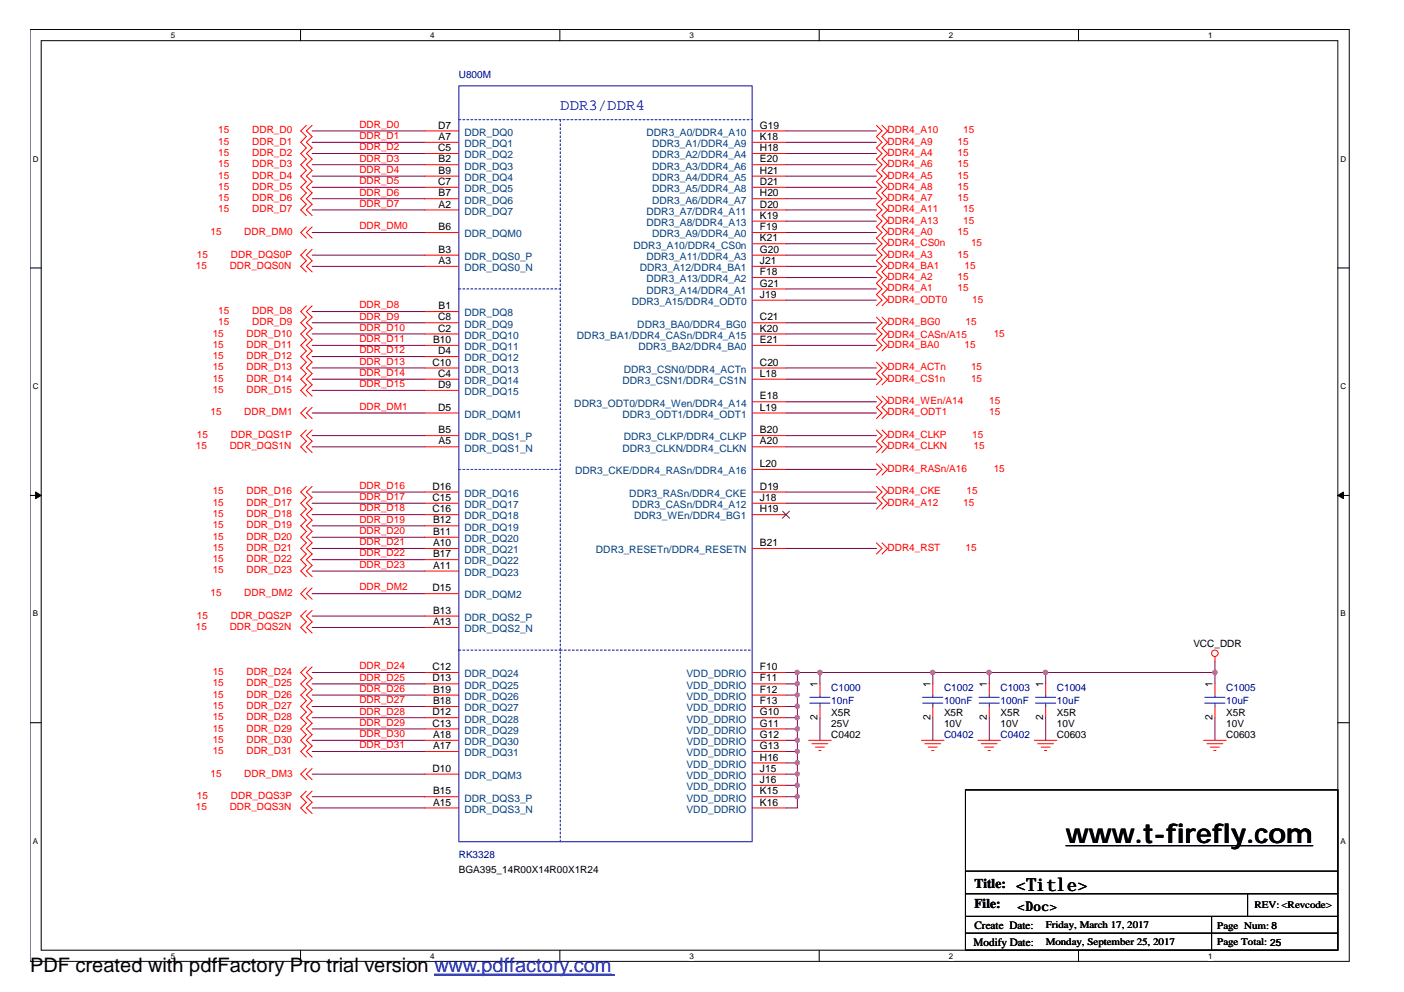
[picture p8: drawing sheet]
<svg xmlns="http://www.w3.org/2000/svg" width="297mm" height="210mm" viewBox="0 0 297 210" stroke-linecap="round" stroke-linejoin="round" font-family="sans-serif">
<path d="M6.3 6.2h279.2v197.2h-279.2zM8.7 8.6h274.3v192.5h-274.3z" fill="none" stroke="#000" stroke-width=".21"/>
<g fill="#fff">
<path d="M36.2 6.5h.9v1.9h-.9z"/>
<path d="M36.2 201.3h.9v1.9h-.9z"/>
</g>
<path d="M63.6 6.2v2.4M63.6 201.1v2.3" fill="none" stroke="#000" stroke-width=".21"/>
<g fill="#fff">
<path d="M91 6.5h.9v1.9h-.9z"/>
<path d="M91 201.3h.9v1.9h-.9z"/>
</g>
<path d="M118.4 6.2v2.4M118.4 201.1v2.3" fill="none" stroke="#000" stroke-width=".21"/>
<g fill="#fff">
<path d="M145.9 6.5h.9v1.9h-.9z"/>
<path d="M145.9 201.3h.9v1.9h-.9z"/>
</g>
<path d="M173.3 6.2v2.4M173.3 201.1v2.3" fill="none" stroke="#000" stroke-width=".21"/>
<g fill="#fff">
<path d="M200.7 6.5h1v1.9h-1z"/>
<path d="M200.7 201.3h1v1.9h-1z"/>
</g>
<path d="M228.2 6.2v2.4M228.2 201.1v2.3" fill="none" stroke="#000" stroke-width=".21"/>
<g fill="#fff">
<path d="M255.6 6.5h.9v1.9h-.9z"/>
<path d="M255.6 201.3h.9v1.9h-.9z"/>
<path d="M6.9 32.7h1.3v1.9h-1.3z"/>
<path d="M283.6 32.7h1.3v1.9h-1.3z"/>
<path d="M6.9 80.7h1.3v1.9h-1.3z"/>
<path d="M283.6 80.7h1.3v1.9h-1.3z"/>
</g>
<path d="M6.3 56.7h2.4M283 56.7h2.4" fill="none" stroke="#000" stroke-width=".21"/>
<g fill="#fff">
<path d="M6.9 128.9h1.2v1.9h-1.2z"/>
<path d="M283.6 128.9h1.2v1.9h-1.2z"/>
</g>
<path d="M6.3 104.8h2.4M283 104.8h2.4" fill="none" stroke="#000" stroke-width=".21"/>
<g fill="#000" stroke="#000" stroke-width=".21">
<path d="M7.5 104.1l1.2 .7-1.2 .7z" fill-rule="evenodd"/>
<path d="M283 104.8l1.2-.7v1.4z" fill-rule="evenodd"/>
</g>
<g fill="#fff">
<path d="M6.9 177h1.2v1.9h-1.2z"/>
<path d="M283.6 177h1.2v1.9h-1.2z"/>
</g>
<path d="M6.3 152.9h2.4M283 152.9h2.4M204.3 167.1h78.7v34h-78.7zM225.5 178.9h52.2M204.3 184.3h78.7M204.3 189.1h78.7M204.3 193.9h78.7M204.3 197.5h78.7M256.3 193.9v7.2M263.9 189.1v4.8" fill="none" stroke="#000" stroke-width=".21"/>
<g fill="none" stroke="#f00" stroke-width=".21">
<path d="M64.8 26.5l-1.2 1.2 1.2 1.2-1.2 1.2 1.2 1.2-1.2 1.2 1.2 1.2-1.2 1.2 1.2 1.2-1.2 1.2 1.2 1.2-1.2 1.1 1.2 1.2-1.2 1.3 1.2 1.1-1.2 1.2 1.2 1.2M66 26.5l-1.2 1.2 1.2 1.2-1.2 1.2 1.2 1.2-1.2 1.2 1.2 1.2-1.2 1.2 1.2 1.2-1.2 1.2 1.2 1.2-1.2 1.1 1.2 1.2-1.2 1.3 1.2 1.1-1.2 1.2 1.2 1.2M89.9 27.7h7.2M89.9 30.1h7.2M89.9 32.5h7.2M89.9 34.9h7.2M89.9 37.3h7.2M89.9 39.6h7.2M159.1 27.7h7.2M159.1 30.1h7.2M159.1 32.5h7.2M159.1 34.9h7.2"/>
<path d="M159.1 37.3h7.2M159.1 39.6h7.2M185.4 26.5l1.2 1.2-1.2 1.2 1.2 1.2-1.2 1.2 1.2 1.2-1.2 1.2 1.2 1.2-1.2 1.2 1.2 1.2-1.2 1.2 1.2 1.1-1.2 1.2 1.2 1.3-1.2 1.1 1.2 1.2-1.2 1.2 1.2 1.2-1.2 1.2 1.2 1.2-1.2 1.2 1.2 1.2-1.2 1.2 1.2 1.2-1.2 1.2 1.2 1.2-1.2 1.1 1.2 1.2-1.2 1.3 1.2 1.1-1.2 1.2 1.2 1.2-1.2 1.2M186.6 26.5l1.2 1.2-1.2 1.2 1.2 1.2-1.2 1.2 1.2 1.2-1.2 1.2 1.2 1.2-1.2 1.2 1.2 1.2-1.2 1.2 1.2 1.1-1.2 1.2 1.2 1.3-1.2 1.1 1.2 1.2-1.2 1.2 1.2 1.2-1.2 1.2 1.2 1.2-1.2 1.2 1.2 1.2-1.2 1.2 1.2 1.2-1.2 1.2 1.2 1.2-1.2 1.1 1.2 1.2-1.2 1.3 1.2 1.1-1.2 1.2 1.2 1.2-1.2 1.2M64.8 48l-1.2 1.2 1.2 1.2M64.8 52.8l-1.2 1.2 1.2 1.2-1.2 1.2 1.2 1.1M66 48l-1.2 1.2 1.2 1.2M66 52.8l-1.2 1.2 1.2 1.2-1.2 1.2 1.2 1.1M89.9 42.1h7.2M89.9 44.4h7.2M89.9 49.2h7.2M89.9 54h7.2"/>
<path d="M89.9 56.4h7.2M159.1 42.1h7.2M159.1 44.4h7.2M159.1 49.2h7.2M159.1 54h7.2M159.1 56.4h7.2M159.1 46.8h7.2M159.1 51.6h7.2M159.1 58.7h7.2M64.8 64.7l-1.2 1.2 1.2 1.2-1.2 1.2 1.2 1.2-1.2 1.2 1.2 1.2-1.2 1.2 1.2 1.2-1.2 1.2 1.2 1.1-1.2 1.3 1.2 1.2-1.2 1.1 1.2 1.2-1.2 1.2 1.2 1.2M66 64.7l-1.2 1.2 1.2 1.2-1.2 1.2 1.2 1.2-1.2 1.2 1.2 1.2-1.2 1.2 1.2 1.2-1.2 1.2 1.2 1.1-1.2 1.3 1.2 1.2-1.2 1.1 1.2 1.2-1.2 1.2 1.2 1.2M89.9 65.9h7.2"/>
<path d="M89.9 68.3h7.2M89.9 70.7h7.2M89.9 73.1h7.2M89.9 75.5h7.2M89.9 77.9h7.2M159.1 68.3h7.2M159.1 70.7h7.2M159.1 73.1h7.2M159.1 77.9h7.2M159.1 61.1h7.2M159.1 63.5h7.2M185.4 67.1l1.2 1.2-1.2 1.2 1.2 1.2-1.2 1.2 1.2 1.2-1.2 1.2"/>
<path d="M185.4 76.6l1.2 1.3-1.2 1.2 1.2 1.1-1.2 1.2M186.6 67.1l1.2 1.2-1.2 1.2 1.2 1.2-1.2 1.2 1.2 1.2-1.2 1.2M186.6 76.6l1.2 1.3-1.2 1.2 1.2 1.1-1.2 1.2M64.8 86.2l-1.2 1.2 1.2 1.2M64.8 91l-1.2 1.2 1.2 1.2-1.2 1.1 1.2 1.3M66 86.2l-1.2 1.2 1.2 1.2M66 91l-1.2 1.2 1.2 1.2-1.2 1.1 1.2 1.3M89.9 80.2h7.2M89.9 82.6h7.2M89.9 87.4h7.2M89.9 92.2h7.2M89.9 94.5h7.2"/>
<path d="M159.1 80.2h7.2M159.1 87.4h7.2M159.1 92.2h7.2M159.1 94.5h7.2M159.1 85h7.2M159.1 99.3h7.2M185.4 83.8l1.2 1.2-1.2 1.2 1.2 1.2-1.2 1.2M185.4 98.1l1.2 1.2-1.2 1.2M185.4 91l1.2 1.2-1.2 1.2 1.2 1.1-1.2 1.3M186.6 83.8l1.2 1.2-1.2 1.2 1.2 1.2-1.2 1.2M186.6 98.1l1.2 1.2-1.2 1.2M186.6 91l1.2 1.2-1.2 1.2 1.2 1.1-1.2 1.3"/>
<path d="M64.8 102.9l-1.2 1.2 1.2 1.2-1.2 1.2 1.2 1.2-1.2 1.2 1.2 1.2-1.2 1.2 1.2 1.2-1.2 1.2 1.2 1.2-1.2 1.1 1.2 1.2-1.2 1.2 1.2 1.2-1.2 1.2 1.2 1.2M66 102.9l-1.2 1.2 1.2 1.2-1.2 1.2 1.2 1.2-1.2 1.2 1.2 1.2-1.2 1.2 1.2 1.2-1.2 1.2 1.2 1.2-1.2 1.1 1.2 1.2-1.2 1.2 1.2 1.2-1.2 1.2 1.2 1.2M89.9 104.1h7.2M89.9 106.5h7.2M89.9 108.9h7.2M89.9 111.3h7.2M89.9 113.7h7.2M89.9 116h7.2M89.9 118.4h7.2M159.1 104.1h7.2M159.1 106.5h7.2M159.1 108.9h7.2"/>
<path d="M159.1 116h7.2M185.4 102.9l1.2 1.2-1.2 1.2 1.2 1.2-1.2 1.2M185.4 114.9l1.2 1.1-1.2 1.2M186.6 102.9l1.2 1.2-1.2 1.2 1.2 1.2-1.2 1.2M186.6 114.9l1.2 1.1-1.2 1.2M64.8 124.4l-1.2 1.2 1.2 1.2M64.8 129.2l-1.2 1.2 1.2 1.2-1.2 1.2 1.2 1.2M66 124.4l-1.2 1.2 1.2 1.2M66 129.2l-1.2 1.2 1.2 1.2-1.2 1.2 1.2 1.2M89.9 120.8h7.2M89.9 125.6h7.2M89.9 130.4h7.2"/>
<path d="M89.9 132.8h7.2M257 139v.9M64.8 141.1l-1.2 1.2 1.2 1.2-1.2 1.2 1.2 1.2-1.2 1.2 1.2 1.2-1.2 1.2 1.2 1.2-1.2 1.2 1.2 1.1-1.2 1.2 1.2 1.3-1.2 1.1 1.2 1.2-1.2 1.2 1.2 1.2M66 141.1l-1.2 1.2 1.2 1.2-1.2 1.2 1.2 1.2-1.2 1.2 1.2 1.2-1.2 1.2 1.2 1.2-1.2 1.2 1.2 1.1-1.2 1.2 1.2 1.3-1.2 1.1 1.2 1.2-1.2 1.2 1.2 1.2M89.9 156.6h7.2M89.9 142.3h7.2M89.9 144.7h7.2M89.9 147.1h7.2M89.9 149.5h7.2M89.9 151.9h7.2M89.9 154.2h7.2M89.9 159h7.2"/>
<path d="M159.1 156.6h7.2M159.1 142.3h7.2M159.1 144.7h7.2M159.1 147.1h7.2M159.1 149.5h7.2M159.1 151.9h7.2M159.1 154.2h7.2M159.1 159h7.2M171.1 156.6h4.8M171.8 157.4h3.3M172.5 158.1h1.9M173.2 158.8h.5"/>
<path d="M173.5 144.7v2.4M173.5 149.5v2.4M194.9 156.6h4.8M195.7 157.4h3.3M196.4 158.1h1.9M197.1 158.8h.5M197.4 144.7v2.4M197.4 149.5v2.4M206.9 156.6h4.8M207.6 157.4h3.3M208.3 158.1h1.9M209 158.8h.5"/>
<path d="M209.3 144.7v2.4M209.3 149.5v2.4M218.8 156.6h4.8M219.5 157.4h3.4M220.3 158.1h1.9M221 158.8h.4M221.2 144.7v2.4M221.2 149.5v2.4M254.6 156.6h4.8M255.4 157.4h3.3M256.1 158.1h1.9M256.8 158.8h.5"/>
<path d="M257 144.7v2.4M257 149.5v2.4M64.8 162.6l-1.2 1.2 1.2 1.2M64.8 167.4l-1.2 1.2 1.2 1.2-1.2 1.2 1.2 1.1M66 162.6l-1.2 1.2 1.2 1.2M66 167.4l-1.2 1.2 1.2 1.2-1.2 1.2 1.2 1.1M89.9 163.8h7.2M89.9 168.6h7.2M89.9 171h7.2M159.1 163.8h7.2M159.1 168.6h7.2M159.1 171h7.2"/>
<path d="M159.1 161.4h7.2M159.1 166.2h7.2"/>
<circle cx="257" cy="138.2" r=".69"/>
</g>
<g fill="none" stroke="#00f" stroke-width=".21">
<path d="M97.1 18.2h62v159.9h-62zM171.3 148.8h4.3M171.3 147.5h4.3M173.5 147.1v.4M173.5 148.8v.7M195.2 148.8h4.3M195.2 147.5h4.3M197.4 147.1v.4M197.4 148.8v.7M207.1 148.8h4.3M207.1 147.5h4.3M209.3 147.1v.4"/>
<path d="M209.3 148.8v.7M219.1 148.8h4.3M219.1 147.5h4.3M221.2 147.1v.4M221.2 148.8v.7M254.9 148.8h4.3M254.9 147.5h4.3M257 147.1v.4M257 148.8v.7M91.9 206.1h37.5"/>
</g>
<path d="M97.1 25.3h62M118.5 25.3v152.8M97.1 61.1h21.4M97.1 99.3h21.4M97.1 137.6h21.4M118.5 137.6h40.6" fill="none" stroke="#00f" stroke-width=".21" stroke-dasharray=".4 .4"/>
<path d="M165.6 108.2l1.4 1.5M167 108.2l-1.5 1.5" fill="none" stroke="#804000" stroke-width=".21"/>
<g fill="none" stroke="#800040" stroke-width=".21">
<path d="M66 37.3h23.9M66 30.1h23.9M66 34.9h23.9M66 32.5h23.9M66 39.6h23.9M66 27.7h23.9M166.3 37.3h19.1M166.3 30.1h19.1M166.3 34.9h19.1M166.3 32.5h19.1M166.3 39.6h19.1M166.3 27.7h19.1"/>
<path d="M66 44.4h23.9M66 42.1h23.9M66 49.2h23.9M66 54h23.9M66 56.4h23.9M166.3 44.4h19.1M166.3 42.1h19.1M166.3 49.2h19.1M166.3 54h19.1M166.3 56.4h19.1M166.3 46.8h19.1M166.3 51.6h19.1"/>
<path d="M166.3 58.7h19.1M66 68.3h23.9M66 65.9h23.9M66 77.9h23.9M66 75.5h23.9M66 73.1h23.9M66 70.7h23.9M166.3 68.3h19.1M166.3 77.9h19.1M166.3 73.1h19.1M166.3 70.7h19.1M166.3 63.5h19.1"/>
<path d="M166.3 61.1h19.1M66 80.2h23.9M66 82.6h23.9M66 87.4h23.9M66 94.5h23.9M66 92.2h23.9M166.3 80.2h19.1M166.3 87.4h19.1M166.3 94.5h19.1M166.3 92.2h19.1M166.3 99.3h19.1M166.3 85h19.1"/>
<path d="M66 111.3h23.9M66 106.5h23.9M66 108.9h23.9M66 116h23.9M66 104.1h23.9M66 118.4h23.9M66 113.7h23.9M166.3 106.5h19.1M166.3 116h19.1M166.3 104.1h19.1M66 120.8h23.9M66 125.6h23.9"/>
<path d="M66 132.8h23.9M66 130.4h23.9M257 139.9v4.8M66 149.5h23.9M66 147.1h23.9M66 156.6h23.9M66 159h23.9M66 154.2h23.9M66 142.3h23.9M66 151.9h23.9M66 144.7h23.9M166.3 149.5h2.4"/>
<path d="M166.3 147.1h2.4M166.3 156.6h2.4M166.3 159h2.4M166.3 154.2h2.4M166.3 142.3h90.7M166.3 151.9h2.4M166.3 144.7h2.4M168.7 142.3v28.7h-2.4M173.5 142.3v2.4M173.5 151.9v4.7M197.4 142.3v2.4M197.4 151.9v4.7"/>
<path d="M209.3 142.3v2.4M209.3 151.9v4.7M221.2 142.3v2.4M221.2 151.9v4.7M257 151.9v4.7M66 163.8h23.9M66 168.6h23.9M66 171h23.9M166.3 163.8h2.4M166.3 168.6h2.4M166.3 166.2h2.4M166.3 161.4h2.4"/>
</g>
<g fill="#f0f" stroke="#f0f" stroke-width=".21">
<circle cx="168.7" cy="151.8" r=".45"/>
<circle cx="168.7" cy="156.6" r=".45"/>
<circle cx="168.7" cy="154.2" r=".46"/>
<circle cx="168.7" cy="161.4" r=".46"/>
<circle cx="168.7" cy="159" r=".45"/>
<circle cx="168.7" cy="149.4" r=".46"/>
<circle cx="168.7" cy="147.1" r=".45"/>
<circle cx="173.4" cy="142.3" r=".47"/>
<circle cx="197.3" cy="142.3" r=".47"/>
<circle cx="168.7" cy="144.7" r=".45"/>
<circle cx="168.7" cy="142.3" r=".46"/>
<circle cx="168.7" cy="168.6" r=".45"/>
<circle cx="168.7" cy="166.2" r=".46"/>
<circle cx="168.7" cy="163.8" r=".45"/>
<circle cx="221.2" cy="142.3" r=".47"/>
<circle cx="209.2" cy="142.3" r=".47"/>
<circle cx="257" cy="142.3" r=".47"/>
</g>
<path d="M91.9 206.3h38.1" fill="none" stroke="#00f" stroke-width=".3"/>
<text font-size="5.7" x="225.5" y="178.4">www.t-firefly.com</text>
<text font-size="4.2" x="6.3" y="205.7">PDF created with pdfFactory Pro trial version www.pdffactory.com</text>
<text font-size="3.8" x="215" y="188.6">&lt;Title&gt;</text>
<text font-size="3.3" fill="#00f" x="118.5" y="23.2">DDR3/DDR4</text>
<g font-size="2.8">
<text x="206.2" y="187.9">Title:</text>
<text x="206.2" y="192.2">File:</text>
<text x="215.3" y="192.8">&lt;Doc&gt;</text>
</g>
<g font-size="2.4">
<text x="206.2" y="196.5">Create Date:</text>
<text x="206" y="200.1">Modify Date:</text>
</g>
<g font-size="2.2">
<text x="92.7" y="27.2">D7</text>
<text x="92.8" y="29.6">A7</text>
<text x="160.8" y="29.6">K18</text>
<text x="160.8" y="27.2">G19</text>
<text x="92.7" y="32">C5</text>
<text x="92.8" y="34.3">B2</text>
<text x="160.8" y="32">H18</text>
<text x="160.8" y="34.3">E20</text>
<text x="92.7" y="39.1">C7</text>
<text x="92.8" y="36.8">B9</text>
<text x="92.8" y="41.5">B7</text>
<text x="160.8" y="36.8">H21</text>
<text x="160.8" y="39.1">D21</text>
<text x="160.8" y="41.5">H20</text>
<text x="92.8" y="43.9">A2</text>
<text x="160.8" y="43.9">D20</text>
<text x="160.8" y="46.3">K19</text>
<text x="92.8" y="48.7">B6</text>
<text x="92.8" y="53.5">B3</text>
<text x="160.8" y="48.7">F19</text>
<text x="160.8" y="51.1">K21</text>
<text x="160.8" y="53.5">G20</text>
<text x="92.8" y="55.9">A3</text>
<text x="160.8" y="55.9">J21</text>
<text x="160.8" y="58.2">F18</text>
<text x="92.8" y="65.4">B1</text>
<text x="160.8" y="60.6">G21</text>
<text x="160.8" y="63">J19</text>
<text x="92.7" y="67.8">C8</text>
<text x="92.7" y="70.2">C2</text>
<text x="160.8" y="67.8">C21</text>
<text x="160.8" y="70.2">K20</text>
<text x="91.5" y="77.4">C10</text>
<text x="91.6" y="72.6">B10</text>
<text x="92.7" y="74.9">D4</text>
<text x="160.8" y="72.6">E21</text>
<text x="160.8" y="77.4">C20</text>
<text x="92.7" y="79.7">C4</text>
<text x="92.7" y="82.1">D9</text>
<text x="160.8" y="79.7">L18</text>
<text x="92.7" y="86.9">D5</text>
<text x="160.8" y="84.5">E18</text>
<text x="160.8" y="86.9">L19</text>
<text x="92.8" y="91.7">B5</text>
<text x="92.8" y="94">A5</text>
<text x="160.8" y="91.7">B20</text>
<text x="160.8" y="94">A20</text>
<text x="160.8" y="98.8">L20</text>
<text x="91.5" y="103.6">D16</text>
<text x="91.5" y="106">C15</text>
<text x="160.8" y="103.6">D19</text>
<text x="160.8" y="106">J18</text>
<text x="91.5" y="108.4">C16</text>
<text x="91.6" y="110.8">B12</text>
<text x="91.6" y="113.2">B11</text>
<text x="160.8" y="108.4">H19</text>
<text x="91.6" y="115.5">A10</text>
<text x="91.6" y="117.9">B17</text>
<text x="160.8" y="115.5">B21</text>
<text x="91.5" y="125.1">D15</text>
<text x="91.6" y="120.3">A11</text>
<text x="91.6" y="129.9">B13</text>
<text x="91.6" y="132.3">A13</text>
<text x="91.5" y="141.8">C12</text>
<text x="160.8" y="141.8">F10</text>
<text x="91.5" y="144.2">D13</text>
<text x="91.6" y="146.6">B19</text>
<text x="91.6" y="149">B18</text>
<text x="160.8" y="144.2">F11</text>
<text x="160.8" y="146.6">F12</text>
<text x="160.8" y="149">F13</text>
<text x="173" y="145.4" transform="rotate(-90 173 145.4)">1</text>
<text x="196.8" y="145.4" transform="rotate(-90 196.8 145.4)">1</text>
<text x="208.8" y="145.4" transform="rotate(-90 208.8 145.4)">1</text>
<text x="220.7" y="145.4" transform="rotate(-90 220.7 145.4)">1</text>
<text x="256.5" y="145.4" transform="rotate(-90 256.5 145.4)">1</text>
<text x="91.5" y="151.4">D12</text>
<text x="91.5" y="153.7">C13</text>
<text x="160.8" y="151.4">G10</text>
<text x="160.8" y="153.7">G11</text>
<text x="173" y="152.4" transform="rotate(-90 173 152.4)">2</text>
<text x="196.8" y="152.4" transform="rotate(-90 196.8 152.4)">2</text>
<text x="208.8" y="152.4" transform="rotate(-90 208.8 152.4)">2</text>
<text x="220.7" y="152.4" transform="rotate(-90 220.7 152.4)">2</text>
<text x="256.5" y="152.4" transform="rotate(-90 256.5 152.4)">2</text>
<text x="91.6" y="156.1">A18</text>
<text x="91.6" y="158.5">A17</text>
<text x="160.8" y="156.1">G12</text>
<text x="160.8" y="158.5">G13</text>
<text x="160.8" y="160.9">H16</text>
<text x="91.5" y="163.3">D10</text>
<text x="160.8" y="163.3">J15</text>
<text x="160.8" y="165.7">J16</text>
<text x="91.6" y="168.1">B15</text>
<text x="91.6" y="170.4">A15</text>
<text x="160.8" y="168.1">K15</text>
<text x="160.8" y="170.4">K16</text>
</g>
<g font-size="2.2" fill="#004080">
<text x="98.3" y="28.7">DDR_DQ0</text>
<text x="136.8" y="28.7">DDR3_A0/DDR4_A10</text>
<text x="98.3" y="31.1">DDR_DQ1</text>
<text x="98.3" y="33.5">DDR_DQ2</text>
<text x="98.3" y="35.9">DDR_DQ3</text>
<text x="138" y="31.1">DDR3_A1/DDR4_A9</text>
<text x="138" y="33.5">DDR3_A2/DDR4_A4</text>
<text x="138" y="35.9">DDR3_A3/DDR4_A6</text>
<text x="98.3" y="38.3">DDR_DQ4</text>
<text x="98.3" y="40.7">DDR_DQ5</text>
<text x="138" y="38.3">DDR3_A4/DDR4_A5</text>
<text x="138" y="40.7">DDR3_A5/DDR4_A8</text>
<text x="98.3" y="43.1">DDR_DQ6</text>
<text x="98.3" y="45.4">DDR_DQ7</text>
<text x="136.8" y="45.4">DDR3_A7/DDR4_A11</text>
<text x="136.8" y="47.8">DDR3_A8/DDR4_A13</text>
<text x="138" y="43.1">DDR3_A6/DDR4_A7</text>
<text x="98.3" y="50.2">DDR_DQM0</text>
<text x="134" y="52.6">DDR3_A10/DDR4_CS0n</text>
<text x="138" y="50.2">DDR3_A9/DDR4_A0</text>
<text x="98.3" y="55">DDR_DQS0_P</text>
<text x="98.3" y="57.4">DDR_DQS0_N</text>
<text x="135.3" y="57.4">DDR3_A12/DDR4_BA1</text>
<text x="136.8" y="55">DDR3_A11/DDR4_A3</text>
<text x="136.8" y="59.7">DDR3_A13/DDR4_A2</text>
<text x="133.6" y="64.5">DDR3_A15/DDR4_ODT0</text>
<text x="136.8" y="62.2">DDR3_A14/DDR4_A1</text>
<text x="98.3" y="66.9">DDR_DQ8</text>
<text x="98.3" y="69.3">DDR_DQ9</text>
<text x="98.3" y="71.7">DDR_DQ10</text>
<text x="122" y="71.7">DDR3_BA1/DDR4_CASn/DDR4_A15</text>
<text x="134.8" y="69.3">DDR3_BA0/DDR4_BG0</text>
<text x="98.3" y="74.1">DDR_DQ11</text>
<text x="98.3" y="76.5">DDR_DQ12</text>
<text x="135.1" y="74.1">DDR3_BA2/DDR4_BA0</text>
<text x="98.3" y="78.9">DDR_DQ13</text>
<text x="98.3" y="81.3">DDR_DQ14</text>
<text x="98.3" y="83.6">DDR_DQ15</text>
<text x="131.7" y="81.3">DDR3_CSN1/DDR4_CS1N</text>
<text x="132" y="78.9">DDR3_CSN0/DDR4_ACTn</text>
<text x="98.3" y="88.4">DDR_DQM1</text>
<text x="121.5" y="86">DDR3_ODT0/DDR4_Wen/DDR4_A14</text>
<text x="131.7" y="88.4">DDR3_ODT1/DDR4_ODT1</text>
<text x="98.3" y="93.2">DDR_DQS1_P</text>
<text x="98.3" y="95.6">DDR_DQS1_N</text>
<text x="131.7" y="95.6">DDR3_CLKN/DDR4_CLKN</text>
<text x="132" y="93.2">DDR3_CLKP/DDR4_CLKP</text>
<text x="121.7" y="100.3">DDR3_CKE/DDR4_RASn/DDR4_A16</text>
<text x="98.3" y="105.1">DDR_DQ16</text>
<text x="98.3" y="107.5">DDR_DQ17</text>
<text x="133.1" y="105.1">DDR3_RASn/DDR4_CKE</text>
<text x="133.8" y="107.5">DDR3_CASn/DDR4_A12</text>
<text x="98.3" y="109.9">DDR_DQ18</text>
<text x="98.3" y="112.3">DDR_DQ19</text>
<text x="134.2" y="109.9">DDR3_WEn/DDR4_BG1</text>
<text x="98.3" y="114.7">DDR_DQ20</text>
<text x="98.3" y="117.1">DDR_DQ21</text>
<text x="98.3" y="119.4">DDR_DQ22</text>
<text x="126.1" y="117.1">DDR3_RESETn/DDR4_RESETN</text>
<text x="98.3" y="121.8">DDR_DQ23</text>
<text x="98.3" y="126.6">DDR_DQM2</text>
<text x="98.3" y="131.4">DDR_DQS2_P</text>
<text x="98.3" y="133.8">DDR_DQS2_N</text>
<text x="98.3" y="143.3">DDR_DQ24</text>
<text x="145.2" y="143.3">VDD_DDRIO</text>
<text x="98.3" y="145.7">DDR_DQ25</text>
<text x="98.3" y="148.1">DDR_DQ26</text>
<text x="145.2" y="145.7">VDD_DDRIO</text>
<text x="145.2" y="148.1">VDD_DDRIO</text>
<text x="98.3" y="150.5">DDR_DQ27</text>
<text x="98.3" y="152.9">DDR_DQ28</text>
<text x="98.3" y="155.3">DDR_DQ29</text>
<text x="145.2" y="150.5">VDD_DDRIO</text>
<text x="145.2" y="152.9">VDD_DDRIO</text>
<text x="145.2" y="155.3">VDD_DDRIO</text>
<text x="98.3" y="157.7">DDR_DQ30</text>
<text x="98.3" y="160">DDR_DQ31</text>
<text x="145.2" y="157.7">VDD_DDRIO</text>
<text x="145.2" y="160">VDD_DDRIO</text>
<text x="98.3" y="164.8">DDR_DQM3</text>
<text x="145.2" y="162.4">VDD_DDRIO</text>
<text x="145.2" y="164.8">VDD_DDRIO</text>
<text x="145.2" y="167.2">VDD_DDRIO</text>
<text x="98.3" y="169.6">DDR_DQS3_P</text>
<text x="98.3" y="172">DDR_DQS3_N</text>
<text x="145.2" y="169.6">VDD_DDRIO</text>
<text x="145.2" y="172">VDD_DDRIO</text>
</g>
<g font-size="2.1" fill="#000080">
<text x="97.1" y="16.5">U800M</text>
<text x="175.9" y="146.2">C1000</text>
<text x="175.9" y="149">10nF</text>
<text x="199.7" y="146.2">C1002</text>
<text x="199.7" y="149">100nF</text>
<text x="211.7" y="146.2">C1003</text>
<text x="211.7" y="149">100nF</text>
<text x="223.6" y="146.2">C1004</text>
<text x="223.6" y="149">10uF</text>
<text x="259.4" y="146.2">C1005</text>
<text x="259.4" y="149">10uF</text>
<text x="199.7" y="156.2">C0402</text>
<text x="211.7" y="156.2">C0402</text>
<text x="97.1" y="181.5">RK3328</text>
</g>
<g font-size="2.1" fill="#f00">
<text x="46.2" y="28.2">15</text>
<text x="53.4" y="28.2">DDR_D0</text>
<text x="76" y="29.4">DDR_D1</text>
<text x="76" y="27">DDR_D0</text>
<text x="187.8" y="28.2">DDR4_A10</text>
<text x="203.8" y="28.2">15</text>
<text x="46.2" y="35.4">15</text>
<text x="46.2" y="33">15</text>
<text x="46.2" y="30.6">15</text>
<text x="53.4" y="35.4">DDR_D3</text>
<text x="53.4" y="33">DDR_D2</text>
<text x="53.4" y="30.6">DDR_D1</text>
<text x="76" y="34.2">DDR_D3</text>
<text x="76" y="31.8">DDR_D2</text>
<text x="187.8" y="35.4">DDR4_A6</text>
<text x="187.8" y="33">DDR4_A4</text>
<text x="187.8" y="30.6">DDR4_A9</text>
<text x="202.6" y="35.4">15</text>
<text x="202.6" y="33">15</text>
<text x="202.6" y="30.6">15</text>
<text x="46.2" y="40.1">15</text>
<text x="46.2" y="37.8">15</text>
<text x="53.4" y="40.1">DDR_D5</text>
<text x="53.4" y="37.8">DDR_D4</text>
<text x="76" y="36.6">DDR_D4</text>
<text x="76" y="39">DDR_D5</text>
<text x="76" y="41.4">DDR_D6</text>
<text x="187.8" y="37.8">DDR4_A5</text>
<text x="187.8" y="40.1">DDR4_A8</text>
<text x="202.6" y="37.8">15</text>
<text x="202.6" y="40.1">15</text>
<text x="46.2" y="42.6">15</text>
<text x="46.2" y="44.9">15</text>
<text x="53.4" y="42.6">DDR_D6</text>
<text x="53.4" y="44.9">DDR_D7</text>
<text x="76" y="43.7">DDR_D7</text>
<text x="187.8" y="44.9">DDR4_A11</text>
<text x="187.8" y="42.6">DDR4_A7</text>
<text x="187.8" y="47.3">DDR4_A13</text>
<text x="202.6" y="42.6">15</text>
<text x="203.8" y="44.9">15</text>
<text x="203.8" y="47.3">15</text>
<text x="44.5" y="49.7">15</text>
<text x="51.7" y="49.7">DDR_DM0</text>
<text x="76" y="48.5">DDR_DM0</text>
<text x="187.8" y="49.7">DDR4_A0</text>
<text x="187.8" y="52.1">DDR4_CS0n</text>
<text x="202.6" y="49.7">15</text>
<text x="205.4" y="52.1">15</text>
<text x="41.4" y="56.9">15</text>
<text x="41.7" y="54.5">15</text>
<text x="48.6" y="56.9">DDR_DQS0N</text>
<text x="48.9" y="54.5">DDR_DQS0P</text>
<text x="187.8" y="54.5">DDR4_A3</text>
<text x="187.8" y="56.9">DDR4_BA1</text>
<text x="187.8" y="59.3">DDR4_A2</text>
<text x="202.6" y="54.5">15</text>
<text x="202.6" y="59.3">15</text>
<text x="204" y="56.9">15</text>
<text x="76" y="65.2">DDR_D8</text>
<text x="187.8" y="64">DDR4_ODT0</text>
<text x="187.8" y="61.7">DDR4_A1</text>
<text x="202.6" y="61.7">15</text>
<text x="205.7" y="64">15</text>
<text x="45" y="71.2">15</text>
<text x="46.2" y="66.4">15</text>
<text x="46.2" y="68.8">15</text>
<text x="52.2" y="71.2">DDR_D10</text>
<text x="53.4" y="66.4">DDR_D8</text>
<text x="53.4" y="68.8">DDR_D9</text>
<text x="76" y="67.6">DDR_D9</text>
<text x="76" y="70">DDR_D10</text>
<text x="187.8" y="71.4">DDR4_CASn/A15</text>
<text x="187.8" y="68.8">DDR4_BG0</text>
<text x="204.3" y="68.8">15</text>
<text x="210.2" y="71.2">15</text>
<text x="45" y="76">15</text>
<text x="45" y="73.6">15</text>
<text x="52.2" y="76">DDR_D12</text>
<text x="52.2" y="73.6">DDR_D11</text>
<text x="76" y="77.2">DDR_D13</text>
<text x="76" y="74.8">DDR_D12</text>
<text x="76" y="72.4">DDR_D11</text>
<text x="187.8" y="73.6">DDR4_BA0</text>
<text x="204" y="73.6">15</text>
<text x="45" y="83.2">15</text>
<text x="45" y="80.7">15</text>
<text x="45" y="78.4">15</text>
<text x="52.2" y="83.2">DDR_D15</text>
<text x="52.2" y="80.7">DDR_D14</text>
<text x="52.2" y="78.4">DDR_D13</text>
<text x="76" y="79.6">DDR_D14</text>
<text x="76" y="81.9">DDR_D15</text>
<text x="187.8" y="78.4">DDR4_ACTn</text>
<text x="187.8" y="80.7">DDR4_CS1n</text>
<text x="205.4" y="78.4">15</text>
<text x="205.4" y="80.7">15</text>
<text x="44.5" y="87.9">15</text>
<text x="51.7" y="87.9">DDR_DM1</text>
<text x="76" y="86.7">DDR_DM1</text>
<text x="187.8" y="85.5">DDR4_WEn/A14</text>
<text x="187.8" y="87.9">DDR4_ODT1</text>
<text x="209.3" y="85.5">15</text>
<text x="209.3" y="87.9">15</text>
<text x="41.4" y="95.1">15</text>
<text x="41.7" y="92.7">15</text>
<text x="48.6" y="95.1">DDR_DQS1N</text>
<text x="48.9" y="92.7">DDR_DQS1P</text>
<text x="187.8" y="95.1">DDR4_CLKN</text>
<text x="187.8" y="92.7">DDR4_CLKP</text>
<text x="205.7" y="92.7">15</text>
<text x="206" y="95.1">15</text>
<text x="187.8" y="99.8">DDR4_RASn/A16</text>
<text x="210.2" y="99.8">15</text>
<text x="45" y="104.6">15</text>
<text x="45" y="107">15</text>
<text x="52.2" y="104.6">DDR_D16</text>
<text x="52.2" y="107">DDR_D17</text>
<text x="76" y="105.8">DDR_D17</text>
<text x="76" y="103.4">DDR_D16</text>
<text x="187.8" y="107">DDR4_A12</text>
<text x="187.8" y="104.6">DDR4_CKE</text>
<text x="203.8" y="107">15</text>
<text x="204.5" y="104.6">15</text>
<text x="45" y="111.8">15</text>
<text x="45" y="109.4">15</text>
<text x="52.2" y="111.8">DDR_D19</text>
<text x="52.2" y="109.4">DDR_D18</text>
<text x="76" y="110.6">DDR_D19</text>
<text x="76" y="108.2">DDR_D18</text>
<text x="76" y="113">DDR_D20</text>
<text x="45" y="114.2">15</text>
<text x="45" y="119">15</text>
<text x="45" y="116.6">15</text>
<text x="52.2" y="114.2">DDR_D20</text>
<text x="52.2" y="119">DDR_D22</text>
<text x="52.2" y="116.6">DDR_D21</text>
<text x="76" y="115.4">DDR_D21</text>
<text x="76" y="117.7">DDR_D22</text>
<text x="187.8" y="116.6">DDR4_RST</text>
<text x="204.3" y="116.6">15</text>
<text x="45" y="121.3">15</text>
<text x="52.2" y="121.3">DDR_D23</text>
<text x="76" y="120.2">DDR_D23</text>
<text x="76" y="124.9">DDR_DM2</text>
<text x="41.7" y="130.9">15</text>
<text x="44.5" y="126.1">15</text>
<text x="48.9" y="130.9">DDR_DQS2P</text>
<text x="51.7" y="126.1">DDR_DM2</text>
<text x="41.4" y="133.3">15</text>
<text x="48.6" y="133.3">DDR_DQS2N</text>
<text x="45" y="142.8">15</text>
<text x="52.2" y="142.8">DDR_D24</text>
<text x="76" y="141.6">DDR_D24</text>
<text x="45" y="147.6">15</text>
<text x="45" y="145.2">15</text>
<text x="52.2" y="147.6">DDR_D26</text>
<text x="52.2" y="145.2">DDR_D25</text>
<text x="76" y="148.8">DDR_D27</text>
<text x="76" y="146.4">DDR_D26</text>
<text x="76" y="144">DDR_D25</text>
<text x="45" y="152.4">15</text>
<text x="45" y="154.8">15</text>
<text x="45" y="150">15</text>
<text x="52.2" y="152.4">DDR_D28</text>
<text x="52.2" y="154.8">DDR_D29</text>
<text x="52.2" y="150">DDR_D27</text>
<text x="76" y="156">DDR_D30</text>
<text x="76" y="153.6">DDR_D29</text>
<text x="76" y="151.2">DDR_D28</text>
<text x="45" y="157.2">15</text>
<text x="45" y="159.5">15</text>
<text x="52.2" y="157.2">DDR_D30</text>
<text x="52.2" y="159.5">DDR_D31</text>
<text x="76" y="158.3">DDR_D31</text>
<text x="44.5" y="164.3">15</text>
<text x="51.7" y="164.3">DDR_DM3</text>
<text x="41.4" y="171.5">15</text>
<text x="41.7" y="169.1">15</text>
<text x="48.6" y="171.5">DDR_DQS3N</text>
<text x="48.9" y="169.1">DDR_DQS3P</text>
</g>
<g font-size="2.1">
<text x="252.5" y="136.9">VCC_DDR</text>
<text x="175.9" y="151.4">X5R</text>
<text x="175.9" y="153.8">25V</text>
<text x="199.7" y="151.4">X5R</text>
<text x="199.7" y="153.8">10V</text>
<text x="211.7" y="151.4">X5R</text>
<text x="211.7" y="153.8">10V</text>
<text x="223.6" y="151.4">X5R</text>
<text x="223.6" y="153.8">10V</text>
<text x="259.4" y="151.4">X5R</text>
<text x="259.4" y="153.8">10V</text>
<text x="175.9" y="156.2">C0402</text>
<text x="223.6" y="156.2">C0603</text>
<text x="259.4" y="156.2">C0603</text>
<text x="97.1" y="184.6">BGA395_14R00X14R00X1R24</text>
<text x="221.2" y="196.3">Friday, March 17, 2017</text>
<text x="257.5" y="196.5">Page Num: 8</text>
<text x="265.4" y="192.2">REV: &lt;Revcode&gt;</text>
<text x="221.2" y="199.9">Monday, September 25, 2017</text>
<text x="257.5" y="199.9">Page Total: 25</text>
</g>
<g font-size="1.7">
<text x="36.2" y="8">5</text>
<text x="91" y="8">4</text>
<text x="145.9" y="8">3</text>
<text x="200.7" y="8">2</text>
<text x="255.6" y="8">1</text>
<text x="6.9" y="34.2">D</text>
<text x="283.6" y="34.2">D</text>
<text x="6.9" y="82.3">C</text>
<text x="283.6" y="82.3">C</text>
<text x="6.9" y="130.4">B</text>
<text x="283.6" y="130.4">B</text>
<text x="6.9" y="178.5">A</text>
<text x="283.6" y="178.5">A</text>
<text x="36.2" y="202.8">5</text>
<text x="91" y="202.8">4</text>
<text x="145.9" y="202.8">3</text>
<text x="200.7" y="202.8">2</text>
<text x="255.6" y="202.8">1</text>
</g>
</svg>
